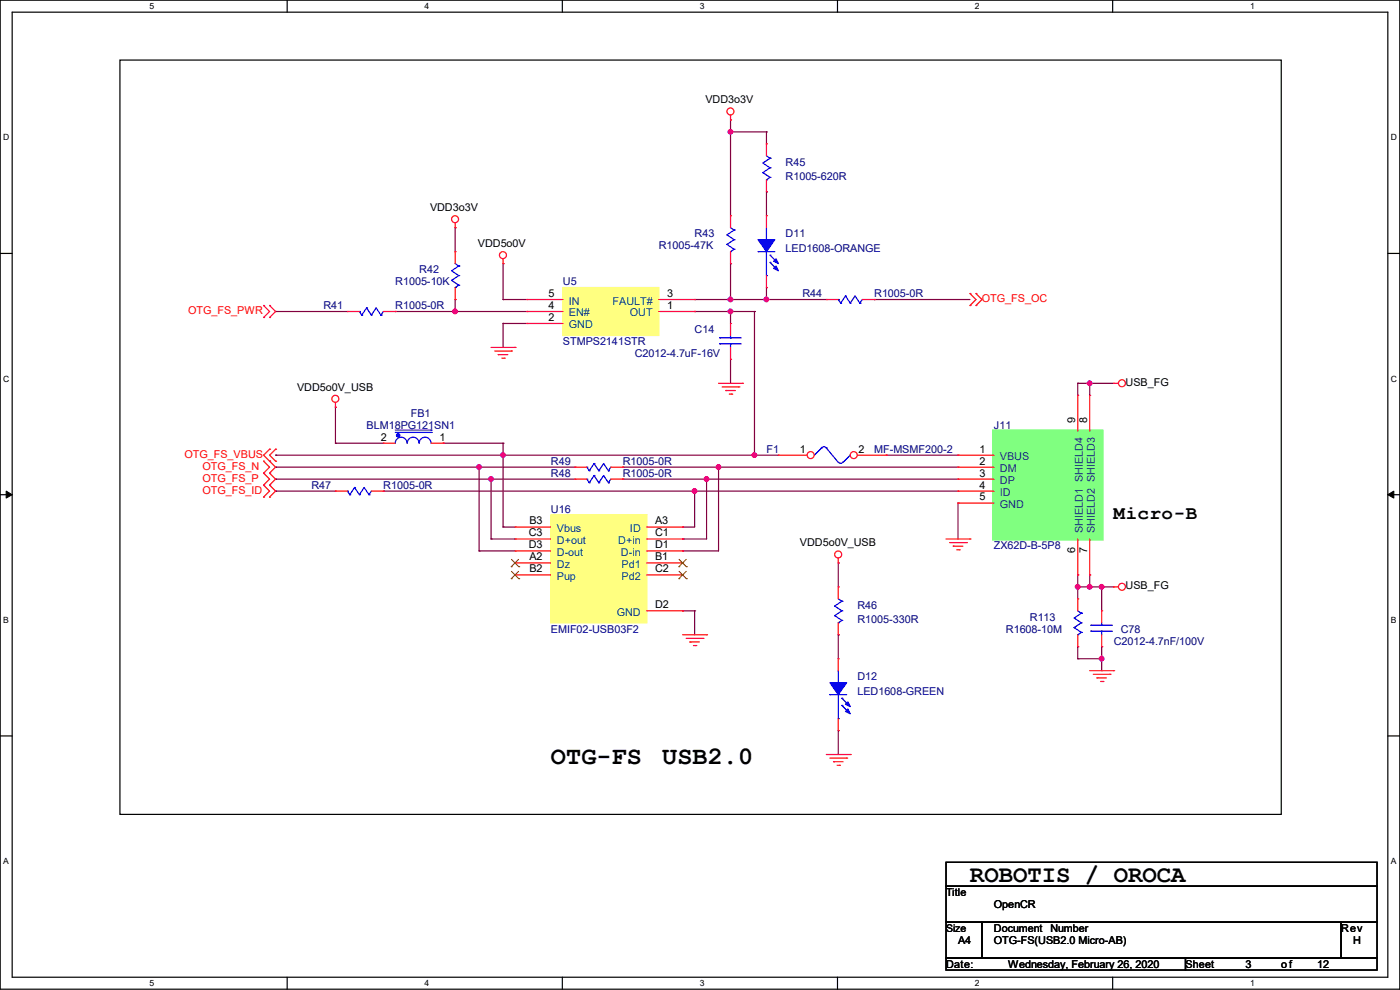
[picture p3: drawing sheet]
<svg xmlns="http://www.w3.org/2000/svg" width="297mm" height="210mm" viewBox="0 0 297 210" stroke-linecap="round" stroke-linejoin="round" font-family="sans-serif">
<path d="M0 0h297v209.8h-297zM2.6 2.6h291.8v204.7h-291.8z" fill="none" stroke="#000" stroke-width=".25"/>
<g fill="#fff">
<path d="M31.7 .3h1v2h-1z"/>
<path d="M31.7 207.6h1v1.9h-1z"/>
</g>
<path d="M60.9 0v2.6M60.9 207.3v2.5" fill="none" stroke="#000" stroke-width=".25"/>
<g fill="#fff">
<path d="M90.1 .3h1v2h-1z"/>
<path d="M90.1 207.6h1v1.9h-1z"/>
</g>
<path d="M119.3 0v2.6M119.3 207.3v2.5" fill="none" stroke="#000" stroke-width=".25"/>
<g fill="#fff">
<path d="M148.5 .3h.9v2h-.9z"/>
<path d="M148.5 207.6h.9v1.9h-.9z"/>
</g>
<path d="M177.7 0v2.6M177.7 207.3v2.5" fill="none" stroke="#000" stroke-width=".25"/>
<g fill="#fff">
<path d="M206.8 .3h1v2h-1z"/>
<path d="M206.8 207.6h1v1.9h-1z"/>
</g>
<path d="M236.1 0v2.6M236.1 207.3v2.5" fill="none" stroke="#000" stroke-width=".25"/>
<g fill="#fff">
<path d="M265.2 .3h1v2h-1z"/>
<path d="M265.2 207.6h1v1.9h-1z"/>
<path d="M.7 28.2h1.2v1.9h-1.2z"/>
<path d="M295.1 28.2h1.2v1.9h-1.2z"/>
<path d="M.7 79.3h1.2v2h-1.2z"/>
<path d="M295.1 79.3h1.2v2h-1.2z"/>
</g>
<path d="M0 53.8h2.6M294.4 53.8h2.6" fill="none" stroke="#000" stroke-width=".25"/>
<g fill="#fff">
<path d="M.7 130.5h1.2v2h-1.2z"/>
<path d="M295.1 130.5h1.1v2h-1.1z"/>
</g>
<path d="M0 104.9h2.6M294.4 104.9h2.6" fill="none" stroke="#000" stroke-width=".25"/>
<path d="M1.3 104.2l1.3 .7-1.3 .8zM294.4 104.9l1.3-.7v1.5z" fill="#000" stroke="#000" stroke-width=".21"/>
<g fill="#fff">
<path d="M.7 181.7h1.2v2h-1.2z"/>
<path d="M295.1 181.7h1.1v2h-1.1z"/>
</g>
<path d="M25.4 12.7h246.4v160.1h-246.4zM0 156.1h2.6M294.4 156.1h2.6M200.7 182.9h91.4v5.1h-91.4zM200.7 188h91.4v7.6h-91.4zM200.7 195.6h7.6v7.6h-7.6zM208.3 195.6h76.2v7.6h-76.2zM284.5 195.6h7.6v7.6h-7.6zM200.7 203.2h50.8v2.6h-50.8zM251.5 203.2h40.6v2.6h-40.6z" fill="none" stroke="#000" stroke-width=".25"/>
<g fill="none" stroke="#800040" stroke-width=".25">
<path d="M155 28h.1M155 25.4h.1M155 25.4v20.4M155 28h7.6M162.6 28h.1M162.6 28v2.5M96.6 48.3h.1M96.6 48.3v5.1M106.7 55.9h.1M106.7 55.9v7.6M155 55.9h.1M155 55.9v7.6"/>
<path d="M162.6 40.7h.1M162.6 40.7v5.1M58.5 66.1h.1M58.5 66.1h15.2M83.9 66.1h.1M83.9 66.1h27.9M96.6 63.5h.1M96.6 66.1h.1M96.6 63.5v2.6M106.7 68.6h.1M106.7 63.5h.1M106.7 68.6v5.1"/>
<path d="M106.7 63.5h5.1M106.7 68.6h5.1M147.4 66.1h.1M147.4 63.5h.1M147.4 66.1h12.7M147.4 63.5h27.9M155 66.1h.1M155 76.2h.1M155 63.5h.1M155 66.1v2.5M155 76.2v5.1M160.1 66.1h.1"/>
<path d="M160.1 66.1v30.5M162.6 61h.1M162.6 63.5h.1M162.6 61v2.5M185.5 63.5h.1M185.5 63.5h20.3M58.5 99.1h.1M58.5 96.6h.1M58.5 99.1h63.5M58.5 96.6h106.6M71.2 94h.1M71.2 86.4h.1"/>
<path d="M71.2 94h10.1M71.2 86.4v7.6M94 94h.1M94 94h12.7M101.6 99.1h.1M101.6 99.1v17.8M106.7 96.6h.1M106.7 94h.1M106.7 94v17.8M132.1 99.1h.1M132.1 99.1h71.1M152.4 99.1h.1"/>
<path d="M152.4 99.1v17.8h-7.6M160.1 96.6h.1M188 96.6h.1M188 96.6h15.2M228.6 81.3h.1M228.6 81.3v2.6M228.6 81.3h7.7M231.2 81.3h.1M231.2 81.3v2.6M58.5 101.6h.1M58.5 104.2h.1M58.5 101.6h63.5"/>
<path d="M58.5 104.2h12.7M81.3 104.2h.1M81.3 104.2h121.9M101.6 116.9h.1M101.6 116.9h7.7M104.2 114.3h.1M104.2 101.6h.1M104.2 114.3h5.1M104.2 101.6v12.7M106.7 111.8h.1M106.7 111.8h2.6M132.1 101.6h.1"/>
<path d="M132.1 101.6h71.1M144.8 111.8h.1M144.8 114.3h.1M144.8 116.9h.1M147.4 104.2h.1M147.4 104.2v7.6h-2.6M149.9 101.6h.1M149.9 101.6v12.7h-5.1M177.8 119.4h.1M177.8 119.4v5.1M203.2 106.7h.1M203.2 106.7v7.6"/>
<path d="M144.8 129.6h.1M144.8 129.6h2.6M147.4 129.6h.1M147.4 129.6v5.1M177.8 134.7h.1M177.8 134.7v5M228.6 122h.1M228.6 124.5h.1M228.6 139.7h.1M228.6 137.2h.1M228.6 122v5M228.6 137.2v2.5"/>
<path d="M228.6 124.5h7.7M228.6 139.7h5.1M231.2 122h.1M231.2 124.5h.1M231.2 122v2.5M233.7 124.5h.1M233.7 137.2h.1M233.7 139.7h.1M233.7 124.5v5.1M233.7 137.2v5.1M177.8 155h.1M177.8 155v5.1"/>
</g>
<g fill="#f0f" stroke="#f0f" stroke-width=".25">
<circle cx="147.3" cy="104.2" r=".49"/>
<circle cx="149.9" cy="101.6" r=".49"/>
<circle cx="152.4" cy="99.1" r=".49"/>
<circle cx="106.7" cy="96.5" r=".49"/>
<circle cx="160" cy="96.5" r=".49"/>
<circle cx="104.2" cy="101.6" r=".49"/>
<circle cx="101.6" cy="99.1" r=".49"/>
<circle cx="155" cy="66.1" r=".49"/>
<circle cx="155" cy="63.5" r=".49"/>
<circle cx="162.6" cy="63.5" r=".49"/>
<circle cx="155" cy="28" r=".49"/>
<circle cx="96.5" cy="66.1" r=".49"/>
<circle cx="231.2" cy="124.5" r=".49"/>
<circle cx="233.7" cy="124.5" r=".49"/>
<circle cx="233.7" cy="139.7" r=".49"/>
<circle cx="231.2" cy="81.3" r=".49"/>
<circle cx="228.6" cy="124.5" r=".49"/>
</g>
<g fill="none" stroke="#f00" stroke-width=".25">
<path d="M155 25.4h.1M155 24.4v1M162.6 30.5h.1M162.6 30.5v2.6M162.6 38.1v2.6M96.6 48.3h.1M96.6 47.3v1M106.7 55.9h.1M106.7 54.9v1M155 45.8h.1M155 55.9h.1M155 45.8v2.5"/>
<path d="M155 53.4v2.5M162.6 40.7h.1M55.9 64.8h.1M55.9 67.4h.1M55.9 64.8l1.3 1.3-1.3 1.3M57.2 67.4h.1M57.2 64.8h.1M57.2 64.8l1.3 1.3-1.3 1.3M104.2 73.7h5.1M104.9 74.5h3.6M105.7 75.2h.1M105.7 75.2h2"/>
<path d="M106.5 76h.5M107 76h.1M108.5 74.5h.1M109.3 73.7h.1M155 68.6h.1M155 76.2h.1M155 68.6v2.6M155 73.7v2.5M205.8 62.3h.1M205.8 64.8h.1M205.8 62.3l1.3 1.2-1.3 1.3M207.1 62.3h.1"/>
<path d="M207.1 64.8h.1M207.1 62.3l1.2 1.2-1.2 1.3M55.9 97.8h.1M55.9 97.8l1.3 1.3-1.3 1.3M57.2 97.8h.1M57.2 95.3h.1M57.2 95.3l-1.3 1.3 2.6 2.5-1.3 1.3M58.5 97.8h.1M58.5 95.3h.1M58.5 95.3l-1.3 1.3 1.3 1.2M71.2 86.4h.1M71.2 85.4v1"/>
<path d="M81.3 94h.1M81.3 94h2.6M91.5 94h2.5M94 94h.1M122 99.1h.1M122 99.1h2.5M129.6 99.1h2.5M132.1 99.1h.1M152.4 81.3h5.1M153.2 82.1h3.6M154 82.8h.1M154 82.8h2"/>
<path d="M154.7 83.6h.5M155.2 83.6h.1M156.8 82.1h.1M157.5 81.3h.1M203.2 96.6h.1M203.2 99.1h.1M203.2 99.1h7.7M203.2 96.6h7.7M228.6 83.9h.1M228.6 83.9v7.6M231.2 83.9h.1M231.2 83.9v7.6"/>
<path d="M236.3 81.3h.1M236.3 81.3h1M55.9 102.9h.1M55.9 105.5h.1M55.9 100.4h.1M55.9 102.9l1.3 1.3-1.3 1.3M55.9 100.4l1.3 1.2-1.3 1.3M57.2 105.5h.1M57.2 102.9h.1M57.2 100.4h.1M57.2 102.9l1.3 1.3-1.3 1.3M57.2 100.4l1.3 1.2-1.3 1.3"/>
<path d="M177.8 119.4h.1M177.8 118.4v1M200.7 114.3h5.1M201.5 115.1h3.5M202.2 115.9h.1M202.2 115.9h2.1M203 116.6h.5M203.2 104.2h.1M203.2 101.6h.1M203.2 106.7h.1M203.2 104.2h7.7M203.2 101.6h7.7"/>
<path d="M203.2 106.7h7.7M203.5 116.6h.1M205 115.1h.1M205.8 114.3h.1M228.6 114.3v7.7M231.2 114.3v7.7M144.8 134.7h5.1M145.6 135.4h3.5M146.3 136.2h.1M146.3 136.2h2.1M147.1 136.9h.5M147.6 136.9h.1"/>
<path d="M149.1 135.4h.1M149.9 134.7h.1M177.8 124.5h.1M177.8 134.7h.1M177.8 124.5v2.5M177.8 132.1v2.6M228.6 122h.1M231.2 122h.1M233.7 129.6h.1M233.7 137.2h.1M233.7 129.6v2.5M233.7 134.7v2.5"/>
<path d="M236.3 124.5h.1M236.3 124.5h1M231.2 142.3h5.1M231.9 143h3.6M232.7 143.8h.1M232.7 143.8h2M233.5 144.6h.5M234 144.6h.1M235.5 143h.1M236.3 142.3h.1M175.3 160.1h5.1M176.1 160.8h3.5"/>
<path d="M176.8 161.6h.1M176.8 161.6h2.1M177.6 162.3h.5M178.1 162.3h.1M179.6 160.8h.1M180.4 160.1h.1"/>
<circle cx="155" cy="23.6" r=".74"/>
<circle cx="96.5" cy="46.5" r=".74"/>
<circle cx="106.7" cy="54.1" r=".74"/>
<circle cx="71.1" cy="84.6" r=".74"/>
<circle cx="238" cy="81.3" r=".74"/>
<circle cx="177.8" cy="117.6" r=".74"/>
<circle cx="238" cy="124.5" r=".74"/>
</g>
<g fill="none" stroke="#00f" stroke-width=".25">
<path d="M161.8 36.6h.1M161.8 36.6l1.6 1M162.6 38.1h.1M162.6 33.1l.8 .5M163.4 33.6h.1M163.4 35.6h.1M163.4 37.6h.1M163.4 33.6l-1.6 1 1.6 1M163.4 35.6l-1.6 1M163.4 37.6l-.8 .5M154.2 51.9h.1M154.2 51.9l1.5 1"/>
<path d="M155 53.4h.1M155 48.3l.7 .5M155.7 48.8h.1M155.7 50.8h.1M155.7 52.9h.1M155.7 48.8l-1.5 1 1.5 1M155.7 50.8l-1.5 1.1M155.7 52.9l-.7 .5M152.7 72.9h.1M152.7 71.7h.1M152.7 72.9h4.6M152.7 71.7h4.6"/>
<path d="M155 71.7h.1M155 72.9h.1M155 71.2v.5M155 72.9v.8M83.9 91.2h7.6M83.9 91.7h7.6M83.9 94a1.25 1.25 0 0 1 1.2-1.2 1.25 1.25 0 0 1 1.3 1.2M86.4 94a1.25 1.25 0 0 1 1.3-1.2 1.25 1.25 0 0 1 1.2 1.2M88.9 94a1.25 1.25 0 0 1 1.3-1.2 1.25 1.25 0 0 1 1.2 1.2M91.5 91.2h.1M91.5 91.7h.1M124.5 99.1h.1"/>
<path d="M124.5 99.1l.5 .8M125 99.9h.1M126 98.3h.1M126 98.3l1 1.6M126 98.3l-1 1.6M127 99.9h.1M127 99.9l1.1-1.6 1 1.6M129.1 99.9h.1M129.6 99.1l-.5 .8M174.2 95a.74 .74 0 0 1 1.1 0M174.3 95h.1M174.3 95l-1.5 1.6"/>
<path d="M175.3 95h.1M175.3 95l2.5 3.1M178.8 98a.49 .49 0 0 1-.9 .1M180.4 96.6h.1M180.4 96.6l-1.5 1.5M177.1 130.6h.1M177.1 130.6l1.5 1M177.8 132.1h.1M177.8 127l.8 .6M178.6 127.6h.1M178.6 129.6h.1M178.6 131.6h.1"/>
<path d="M178.6 127.6l-1.5 1 1.5 1M178.6 129.6l-1.5 1M178.6 131.6l-.8 .5M231.4 133.9h.1M231.4 132.6h.1M231.4 133.9h4.6M231.4 132.6h4.6M233.7 132.6h.1M233.7 133.9h.1M233.7 132.1v.5M233.7 133.9v.8"/>
</g>
<circle cx="84.5" cy="92.4" r=".36" fill="#00f" stroke="#00f" stroke-width=".25"/>
<path d="M210.9 91.5h22.8v22.8h-22.8zM223.6 94h2.5v17.8h-2.5z" fill="none" stroke="#80ff80" stroke-width=".76"/>
<path d="M210.9 91.5h22.8v22.8h-22.8z" fill-rule="evenodd" fill="#80ff80" stroke="#80ff80" stroke-width=".25"/>
<circle cx="172" cy="96.5" r=".74" fill="#fff" stroke="#f00" stroke-width=".25"/>
<path d="M165.1 96.6h.1M165.1 96.6h6.1" fill="none" stroke="#f00" stroke-width=".25"/>
<circle cx="181.1" cy="96.5" r=".74" fill="#fff" stroke="#f00" stroke-width=".25"/>
<g fill="none" stroke="#f00" stroke-width=".25">
<path d="M96.6 53.4h.1M96.6 53.4v2.5M162.6 45.8h.1M162.6 45.8v2.5M162.6 58.5v2.5M73.7 66.1h.1M73.7 66.1h2.5M81.3 66.1h2.6M83.9 66.1h.1M96.6 63.5h.1M96.6 61v2.5M111.8 66.1h.1"/>
<path d="M111.8 63.5h.1M111.8 68.6h.1M111.8 63.5h7.6M111.8 66.1h7.6M111.8 68.6h7.6M139.7 63.5h7.7M139.7 66.1h7.7M147.4 63.5h.1M147.4 66.1h.1M162.6 61h.1M175.3 63.5h.1M175.3 63.5h2.5"/>
<path d="M182.9 63.5h2.6M185.5 63.5h.1M181.9 96.6h6.1M188 96.6h.1M71.2 104.2h.1M71.2 104.2h2.5M78.8 104.2h2.5M81.3 104.2h.1M109.3 114.3h.1M109.3 119.4h.1M109.3 111.8h.1M109.3 116.9h.1"/>
<path d="M109.3 111.8h7.6M109.3 116.9h7.6M109.3 114.3h7.6M109.3 119.4h7.6M122 101.6h.1M122 101.6h2.5M129.6 101.6h2.5M132.1 101.6h.1M137.2 111.8h7.6M137.2 116.9h7.6M137.2 114.3h7.6M137.2 119.4h7.6"/>
<path d="M144.8 111.8h.1M144.8 116.9h.1M144.8 114.3h.1M144.8 119.4h.1M109.3 122h.1M109.3 122h7.6M137.2 129.6h7.6M137.2 122h7.6M144.8 129.6h.1M144.8 122h.1M177.8 139.7h.1M177.8 139.7v2.6"/>
<path d="M228.6 127h.1M228.6 137.2h.1M228.6 127v2.6M228.6 134.7v2.5M177.8 155h.1M177.8 152.4v2.6"/>
</g>
<g fill="none" stroke="#00f" stroke-width=".25">
<path d="M95.8 59.5h.1M95.8 59.5l1.5 1M96.6 55.9l.7 .5M97.3 56.4h.1M97.3 58.5h.1M97.3 56.4l-1.5 1 1.5 1.1M97.3 58.5l-1.5 1M160.8 53.4h.1M160.8 53.4h3.6M162.6 50.8h.1M162.6 58.5h.1M162.6 48.3v2.5"/>
<path d="M162.6 53.4v5.1M163.4 54.1h.1M163.4 55.7h.1M163.4 54.1l1.5 1.6M163.4 55.7l1.5 1.5M76.2 66.1h.1M76.2 66.1l.6 .7M76.8 66.8h.1M77.8 65.3h.1M77.8 65.3l1 1.5M77.8 65.3l-1 1.5M78.8 66.8h.1"/>
<path d="M78.8 66.8l1-1.5 1 1.5M80.8 66.8h.1M81.3 66.1l-.5 .7M96.6 61h.1M97.3 60.5h.1M97.3 60.5l-.7 .5M177.8 63.5h.1M177.8 63.5l.6 .8M178.4 64.3h.1M179.4 62.8h.1M179.4 62.8l1 1.5M179.4 62.8l-1 1.5"/>
<path d="M180.4 64.3h.1M180.4 64.3l1-1.5 1 1.5M182.4 64.3h.1M182.9 63.5l-.5 .8M73.7 104.2h.1M73.7 104.2l.5 .7M74.2 104.9h.1M75.2 103.4h.1M75.2 103.4l1 1.5M75.2 103.4l-1 1.5M76.2 104.9h.1M76.2 104.9l1.1-1.5 1 1.5"/>
<path d="M78.3 104.9h.1M78.8 104.2l-.5 .7M124.5 101.6h.1M124.5 101.6l.5 .8M125 102.4h.1M126 100.9h.1M126 100.9l1 1.5M126 100.9l-1 1.5M127 102.4h.1M127 102.4l1.1-1.5 1 1.5M129.1 102.4h.1M129.6 101.6l-.5 .8"/>
<path d="M227.9 133.1h.1M227.9 133.1l1.5 1.1M228.6 134.7h.1M228.6 129.6l.8 .5M229.4 130.1h.1M229.4 132.1h.1M229.4 134.2h.1M229.4 130.1l-1.5 1 1.5 1M229.4 132.1l-1.5 1M229.4 134.2l-.8 .5M176.1 147.4h.1M176.1 147.4h3.5"/>
<path d="M177.8 144.8h.1M177.8 152.4h.1M177.8 142.3v2.5M177.8 147.4v5M178.6 148.1h.1M178.6 149.6h.1M178.6 148.1l1.5 1.5M178.6 149.6l1.5 1.6"/>
</g>
<g fill="#00f" stroke="#00f" stroke-width=".25">
<path d="M176.1 144.8h3.5l-1.8 2.6z" fill-rule="evenodd"/>
<path d="M179.9 150.4l.5 1-1-.5z" fill-rule="evenodd"/>
<path d="M179.9 148.9l.5 1-1-.5z" fill-rule="evenodd"/>
<path d="M160.8 50.8h3.6l-1.8 2.6z" fill-rule="evenodd"/>
<path d="M164.6 56.4l.5 1-1-.5z" fill-rule="evenodd"/>
<path d="M164.6 54.9l.5 1-1-.5z" fill-rule="evenodd"/>
</g>
<path d="M119.4 61h20.3v10.2h-20.3zM116.9 109.3h20.3v22.8h-20.3z" fill="none" stroke="#ffff80" stroke-width=".25"/>
<g fill="#ffff80" stroke="#ffff80" stroke-width=".25">
<path d="M119.4 61h20.3v10.2h-20.3z" fill-rule="evenodd"/>
<path d="M116.9 109.3h20.3v22.8h-20.3z" fill-rule="evenodd"/>
</g>
<g fill="none" stroke="#804000" stroke-width=".21">
<path d="M108.5 118.7l1.6 1.5M110 118.7l-1.5 1.5M144.1 118.7l1.5 1.5M145.6 118.7l-1.6 1.5M108.5 122.8h.1M108.5 120.2h.1M108.5 121.2l1.6 1.6M110 121.2l-1.5 1.6M110.1 122.8h.1M110.1 120.2h.1M144 122.8h.1M144 120.2h.1"/>
<path d="M144.1 121.2l1.5 1.6M145.6 121.2l-1.6 1.6M145.6 122.8h.1M145.6 120.2h.1"/>
</g>
<g fill="#f0f" stroke="#f0f" stroke-width=".25">
<circle cx="147.3" cy="104.2" r=".49"/>
<circle cx="149.9" cy="101.6" r=".49"/>
<circle cx="152.4" cy="99.1" r=".49"/>
<circle cx="106.7" cy="96.5" r=".49"/>
<circle cx="160" cy="96.5" r=".49"/>
<circle cx="104.2" cy="101.6" r=".49"/>
<circle cx="101.6" cy="99.1" r=".49"/>
<circle cx="155" cy="66.1" r=".49"/>
<circle cx="155" cy="63.5" r=".49"/>
<circle cx="162.6" cy="63.5" r=".49"/>
<circle cx="155" cy="28" r=".49"/>
<circle cx="96.5" cy="66.1" r=".49"/>
<circle cx="231.2" cy="124.5" r=".49"/>
<circle cx="233.7" cy="124.5" r=".49"/>
<circle cx="233.7" cy="139.7" r=".49"/>
<circle cx="231.2" cy="81.3" r=".49"/>
<circle cx="228.6" cy="124.5" r=".49"/>
</g>
<g font-size="5.3">
<text x="116.9" y="162">OTG-FS</text>
<text x="140.5" y="162">USB2.0</text>
</g>
<text font-size="5.1" x="205.8" y="187.2">ROBOTIS / OROCA</text>
<text font-size="4.1" x="236.3" y="110.2">Micro-B</text>
<g font-size="2.3">
<text x="149.7" y="21.9">VDD3o3V</text>
<text x="91.2" y="44.8">VDD3o3V</text>
<text x="101.4" y="52.4">VDD5o0V</text>
<text x="116.4" y="65.5">4</text>
<text x="116.4" y="63">5</text>
<text x="141.5" y="63">3</text>
<text x="141.5" y="65.5">1</text>
<text x="116.4" y="68.1">2</text>
<text x="63" y="82.9">VDD5o0V_USB</text>
<text x="238.8" y="81.9">USB_FG</text>
<text x="228.1" y="89.7" transform="rotate(-90 228.1 89.7)">9</text>
<text x="230.6" y="89.7" transform="rotate(-90 230.6 89.7)">8</text>
<text x="80.8" y="93.5">2</text>
<text x="93.3" y="93.5">1</text>
<text x="169.7" y="96">1</text>
<text x="182.2" y="96">2</text>
<text x="207.8" y="96">1</text>
<text x="207.8" y="101.1">3</text>
<text x="207.8" y="98.6">2</text>
<text x="207.8" y="103.6">4</text>
<text x="207.8" y="106.2">5</text>
<text x="112.2" y="113.8">C3</text>
<text x="112.3" y="111.3">B3</text>
<text x="139" y="111.3">A3</text>
<text x="139" y="113.8">C1</text>
<text x="112.2" y="116.3">D3</text>
<text x="112.3" y="118.9">A2</text>
<text x="139" y="116.3">D1</text>
<text x="139" y="118.9">B1</text>
<text x="169.7" y="115.9">VDD5o0V_USB</text>
<text x="228.1" y="117.4" transform="rotate(-90 228.1 117.4)">6</text>
<text x="230.6" y="117.4" transform="rotate(-90 230.6 117.4)">7</text>
<text x="112.3" y="121.4">B2</text>
<text x="139" y="121.4">C2</text>
<text x="238.8" y="125.1">USB_FG</text>
<text x="139" y="129">D2</text>
<text x="200.7" y="190.1">Title</text>
<text x="210.9" y="197.7">Document</text>
<text x="210.9" y="192.6">OpenCR</text>
<text x="222.8" y="197.7">Number</text>
<text x="284.5" y="197.7">Rev</text>
<text x="203.2" y="200.2">A4</text>
<text x="210.9" y="200.2">OTG-FS(USB2.0 Micro-AB)</text>
<text x="287.1" y="200.2">H</text>
<text x="200.7" y="205.3">Date:</text>
<text x="213.9" y="205.3">Wednesday, February 26, 2020</text>
<text x="251.5" y="205.3">Sheet</text>
<text x="264.2" y="205.3">3</text>
<text x="271.8" y="205.3">of</text>
<text x="279.4" y="205.3">12</text>
</g>
<g font-size="2.3" fill="#000080">
<text x="166.7" y="35.1">R45</text>
<text x="166.7" y="38.2">R1005-620R</text>
<text x="139.7" y="52.9">R1005-47K</text>
<text x="147.4" y="50.4">R43</text>
<text x="166.7" y="50.4">D11</text>
<text x="166.7" y="53.4">LED1608-ORANGE</text>
<text x="88.9" y="58">R42</text>
<text x="68.6" y="65.6">R41</text>
<text x="83.9" y="65.6">R1005-0R</text>
<text x="83.9" y="60.5">R1005-10K</text>
<text x="119.4" y="60.5">U5</text>
<text x="170.2" y="63.1">R44</text>
<text x="185.5" y="63.1">R1005-0R</text>
<text x="147.4" y="70.7">C14</text>
<text x="119.4" y="73.2">STMPS2141STR</text>
<text x="134.7" y="75.8">C2012-4.7uF-16V</text>
<text x="87.2" y="88.5">FB1</text>
<text x="77.8" y="91">BLM18PG121SN1</text>
<text x="210.9" y="91">J11</text>
<text x="116.9" y="98.6">R49</text>
<text x="116.9" y="101.2">R48</text>
<text x="132.1" y="98.6">R1005-0R</text>
<text x="132.1" y="101.2">R1005-0R</text>
<text x="162.6" y="96.1">F1</text>
<text x="185.5" y="96.1">MF-MSMF200-2</text>
<text x="66.1" y="103.7">R47</text>
<text x="81.3" y="103.7">R1005-0R</text>
<text x="116.9" y="108.8">U16</text>
<text x="210.9" y="116.4">ZX62D-B-5P8</text>
<text x="181.9" y="129.1">R46</text>
<text x="218.5" y="131.7">R113</text>
<text x="116.9" y="134.2">EMIF02-USB03F2</text>
<text x="181.9" y="132.2">R1005-330R</text>
<text x="213.4" y="134.2">R1608-10M</text>
<text x="236.3" y="136.7">C2012-4.7nF/100V</text>
<text x="237.8" y="134.2">C78</text>
<text x="181.9" y="144.4">D12</text>
<text x="181.9" y="147.4">LED1608-GREEN</text>
</g>
<g font-size="2.3" fill="#004080">
<text x="120.7" y="64.6">IN</text>
<text x="130" y="64.6">FAULT#</text>
<text x="120.7" y="67.1">EN#</text>
<text x="120.7" y="69.7">GND</text>
<text x="133.6" y="67.1">OUT</text>
<text x="212.1" y="97.6">VBUS</text>
<text x="212.1" y="100.2">DM</text>
<text x="212.1" y="105.2">ID</text>
<text x="212.1" y="102.7">DP</text>
<text x="212.1" y="107.8">GND</text>
<text x="118.2" y="112.9">Vbus</text>
<text x="133.6" y="112.9">ID</text>
<text x="229.7" y="113.1" transform="rotate(-90 229.7 113.1)">SHIELD1 SHIELD4</text>
<text x="232.2" y="113.1" transform="rotate(-90 232.2 113.1)">SHIELD2 SHIELD3</text>
<text x="118.2" y="115.4">D+out</text>
<text x="118.2" y="117.9">D-out</text>
<text x="131.2" y="115.4">D+in</text>
<text x="131.7" y="117.9">D-in</text>
<text x="118.2" y="123">Pup</text>
<text x="118.2" y="120.5">Dz</text>
<text x="131.9" y="123">Pd2</text>
<text x="131.9" y="120.5">Pd1</text>
<text x="130.9" y="130.6">GND</text>
</g>
<g font-size="2.3" fill="#f00">
<text x="208.3" y="64.1">OTG_FS_OC</text>
<text x="39.9" y="66.6">OTG_FS_PWR</text>
<text x="39.2" y="97.1">OTG_FS_VBUS</text>
<text x="43" y="99.7">OTG_FS_N</text>
<text x="43" y="104.7">OTG_FS_ID</text>
<text x="43" y="102.2">OTG_FS_P</text>
</g>
<text font-size="2.2" x="200.7" y="197.7">Size</text>
<g font-size="1.8">
<text x="31.7" y="1.9">5</text>
<text x="90.1" y="1.9">4</text>
<text x="148.5" y="1.9">3</text>
<text x="206.8" y="1.9">2</text>
<text x="265.2" y="1.9">1</text>
<text x=".7" y="29.8">D</text>
<text x="295.1" y="29.8">D</text>
<text x=".7" y="80.9">C</text>
<text x="295.1" y="80.9">C</text>
<text x=".7" y="132.1">B</text>
<text x="295.1" y="132.1">B</text>
<text x=".7" y="183.3">A</text>
<text x="295.1" y="183.3">A</text>
<text x="31.7" y="209.2">5</text>
<text x="90.1" y="209.2">4</text>
<text x="148.5" y="209.2">3</text>
<text x="206.8" y="209.2">2</text>
<text x="265.2" y="209.2">1</text>
</g>
</svg>
